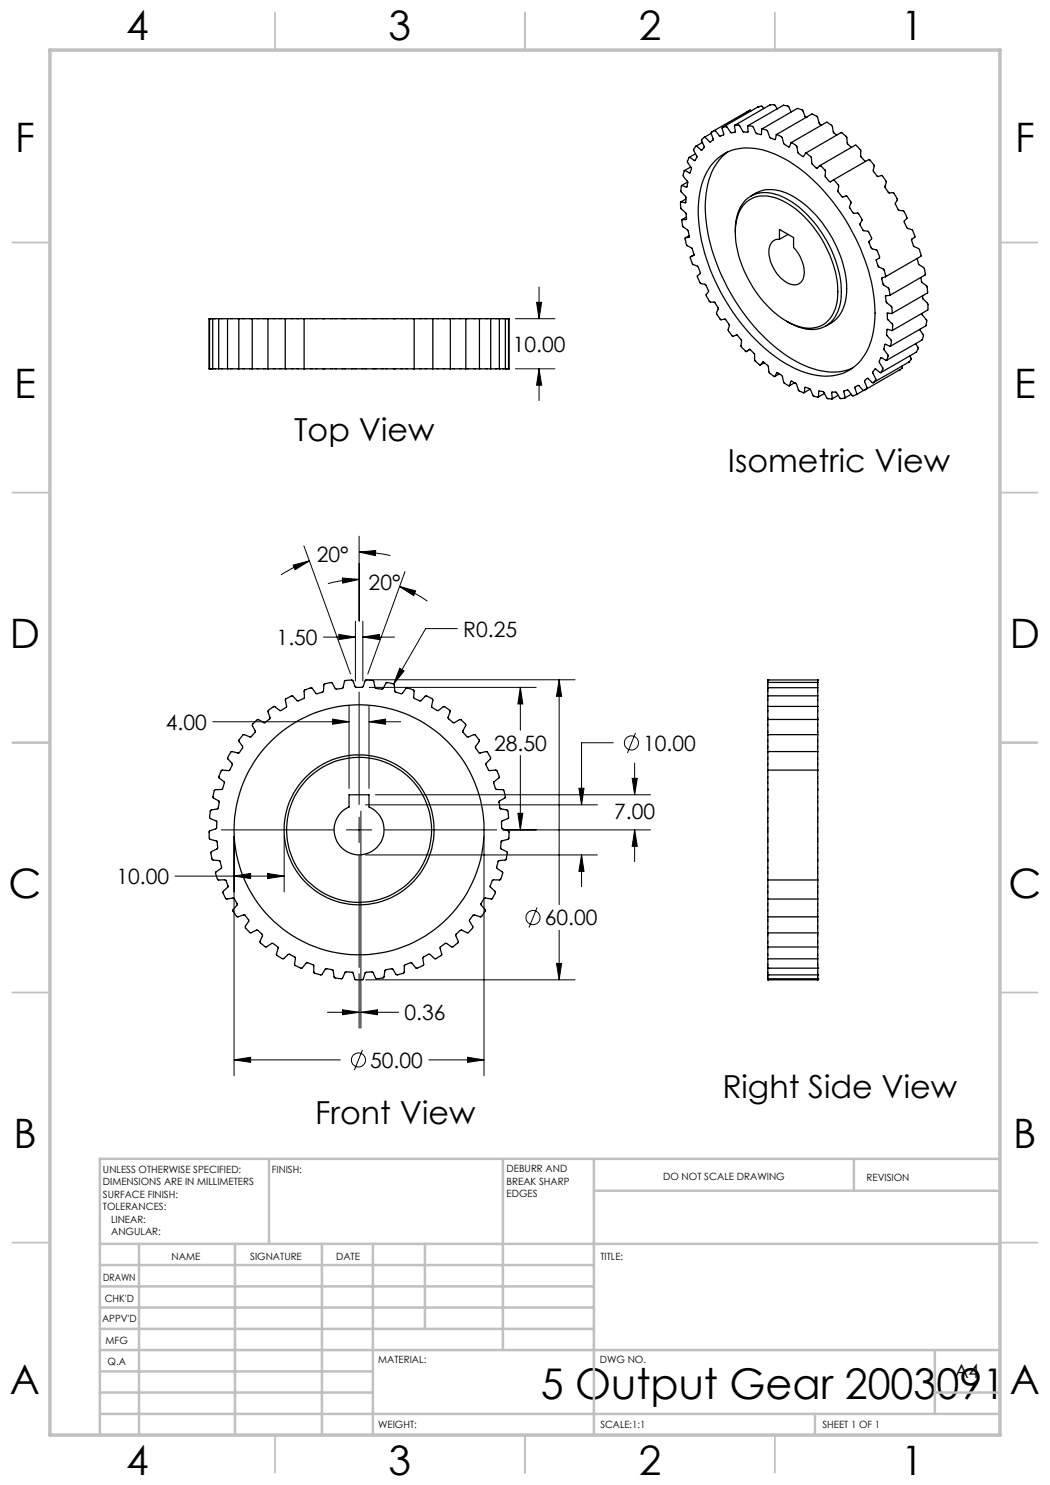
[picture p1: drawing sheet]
<svg xmlns="http://www.w3.org/2000/svg" width="210mm" height="297mm" viewBox="0 0 210 297" stroke-linecap="round" stroke-linejoin="round" font-family="sans-serif">
<g fill="none" stroke="#000" stroke-width=".2">
<path d="M107.8 57.4v6.3M103.1 63.7h7.9M103.1 73.8h7.9M107.3 60.5h1l-.5 3.2zM107.8 73.8v6.3M107.8 73.8l.5 3.2h-1zM58.6 113l3.3-.8-2.9 1.7zM60.8 109.2l9.3 25.6M61.9 112.2a27.7 27.7 0 0 0-5.7 2.8M68.5 115.6l3.3 .3-3.3 .7zM71.8 107.2v17M71.8 110.4l3.3-.3v1z"/>
<path d="M71.8 110.4a27.9 27.9 0 0 1 6.3 .7M71.8 115.9a24.6 24.6 0 0 0-6.2 .8M79.9 117.3l3.2 .9-.4 .9zM79.9 117.3a24.8 24.8 0 0 1 5.6 2.9M81 114.3l-7.4 20.5M64.7 127.4h6.4M67.8 126.9l3.3 .5-3.3 .5zM71.1 124.2v12M71.8 138.4v22.5M72.6 127.4l3.3-.5v1zM72.6 124.2v12M72.6 127.4h6.3"/>
<path d="M73.1 136h41.9M73.8 137.5h33.4M79.9 133.7l.9 .5-2.1 2.6zM91.5 125.7h-6.4l-6.4 11.1M104.1 137.5v8.5M104.1 137.5l.5 3.3h-1zM111.8 136l.5 3.3h-1zM111.8 136v44.9M42.5 144.4h27.3M66.5 143.8l3.3 .6-3.3 .4zM69.8 141.2v16.5M73.8 141.2v16.5"/>
<path d="M73.8 144.4h6.4M73.8 144.4l3.3-.6v1zM75.1 159h55M104.1 151.1v14.9M115.8 157.7h1l-.5 3.3zM122.7 148.6h-6.4v12.4M126.4 155.7h1.1l-.6 3.3zM126.9 152.6v6.4M127.1 146.6l-1.6 4M35 175.2h21.8M44.3 166h22.4M46.8 167.2v48"/>
<path d="M46.8 175.2l3.3-.5v1zM53.5 174.7l3.3 .5-3.3 .5zM56.8 167.2v11.2M69.3 166h5.1M71.8 163.4v5.1M71.8 171.1v22.4M72.2 162.2v43.4M73.1 171h46.4M73.1 161h46.4M76.9 166h22.4M96.8 167.2v48M100.6 166h29.5"/>
<path d="M103.6 162.7h1l-.5 3.3zM116.3 171v6.3M116.3 171l.5 3.3h-1zM126.9 166l.6 3.3h-1.1zM126.9 166v6.3M71.8 194.8v10.8M73.1 196h41.9M107.4 181.5l-1.6 4M111.3 192.7h1l-.5 3.3zM111.8 186.1v9.9M46.8 212h21.3M46.8 212l3.3-.5v1z"/>
<path d="M65.5 202.5h6.3M68.5 202l3.3 .5-3.3 .4zM72.2 202.5h7.5M72.2 202.5l3.3-.5v.9zM72.5 210l-1.6 4M85.8 212h11M93.5 211.5l3.3 .5-3.3 .5z"/>
<circle cx="126.3" cy="148.6" r="1.41"/>
<circle cx="106.6" cy="183.5" r="1.41"/>
<circle cx="71.7" cy="212" r="1.4"/>
</g>
<g fill="none" stroke="#c0c0c0" stroke-width=".35">
<path d="M55 2.5v7.5M105 2.5v7.5M155 2.5v7.5M2.5 48.5h7.5M200 48.5h7.5M2.5 98.5h7.5M200 98.5h7.5M2.5 148.5h7.5M200 148.5h7.5M2.5 198.5h7.5M200 198.5h7.5M2.5 248.5h7.5"/>
<path d="M200 248.5h7.5M55 287v7.5M105 287v7.5M155 287v7.5"/>
</g>
<g fill="none" stroke="#c0c0c0" stroke-width=".5">
<path d="M53.8 231.8v17M100.6 231.8v38.2M118.8 231.8v55.2M118.8 238.2h81.2M170.8 231.8v6.4M200 231.8h-180v55.2M20 248.8h180M20 257.3h98.8M20 253h98.8M27.8 248.8v38.2M47 248.8v38.2M64.4 248.8v38.2"/>
<path d="M74.6 248.8v38.2M85 248.8v17M20 265.8h98.8M20 261.5h98.8M20 278.5h54.6M20 274.3h54.6M20 270h180M187 278.5h13M187 270v12.8M20 282.8h180M163 282.8v4.2"/>
</g>
<path d="M10 10h190v277h-190z" fill="none" stroke="#c0c0c0" stroke-width=".7"/>
<path d="M111.3 192.7h1l-.5 3.3zM111.8 136l.5 3.3h-1zM116.3 171l.5 3.3h-1zM115.8 157.7h1l-.5 3.3zM66.5 143.8l3.3 .6-3.3 .4zM73.8 144.4l3.3-.6v1zM126.9 166l.6 3.3h-1.1zM126.4 155.7h1.1l-.6 3.3zM68.5 202l3.3 .5-3.3 .4zM72.2 202.5l3.3-.5v.9zM71.8 110.4l3.3-.3v1zM58.6 113l3.3-.8-2.9 1.7zM79.9 117.3l3.2 .9-.4 .9zM68.5 115.6l3.3 .3-3.3 .7zM67.8 126.9l3.3 .5-3.3 .5zM72.6 127.4l3.3-.5v1zM103.6 162.7h1l-.5 3.3zM104.1 137.5l.5 3.3h-1zM46.8 212l3.3-.5v1zM93.5 211.5l3.3 .5-3.3 .5zM46.8 175.2l3.3-.5v1zM53.5 174.7l3.3 .5-3.3 .5zM79.9 133.7l-1.2 3.1 2.1-2.6zM107.3 60.5h1l-.5 3.2zM107.8 73.8l.5 3.2h-1z" fill="#000"/>
<g fill="none" stroke="#000" stroke-width=".25">
<path d="M137.2 39.8l-1 .6M137.5 36.4l-1.2 .7M138.1 33.4l-1.2 .7M139.1 30.8l-1.2 .7M140.5 28.5l-1.3 .7M142.2 26.7l.4 1.3-.6 .4-.9-.9a.67 .67 0 0 0-.8 .6l.6 1.4-.6 .6-1-.9-.2 .1-.4 .6 .7 1.5-.4 .7-1.1-.6a1.03 1.03 0 0 0-.4 1l.8 1.2-.3 .8-.1 .1-.9-.5a.86 .86 0 0 0-.4 1l.9 1.4-.2 .9-1-.3-.1 1.2 1 1.2-.1 1.1-1-.1v1.1l1.1 1 .1 1.2-.9 .1-.1 .2 .3 1.3 1.1 .8 .2 1.2-.8 .2-.1 .2 .3 1.2 1.2 .7 .3 1.3-.7 .4M142.2 26.7l.1-.2 .7-.4 .9 1.1 .8-.2-.3-1.5 .8-.2 1 1.2h.8l-.1-1.4 .7-.1 .3 .1 .8 1.3 .8 .1 .1-.2-.1-1.1 .3-.1 .8 .2 .7 1.4 1 .2 .1-1.2 1 .4 .6 1.3 .9 .5 .2-.1 .2-.9 .7 .3 .4 .3 .4 1.3 .9 .6 .2-.1 .3-.7M142.2 26.7l-1.3 .7M143 32.2a9.6 9.6 0 0 1 9.7-2.2 27.3 27.3 0 0 1 13.2 9.5 39.3 39.3 0 0 1 9.1 22.1 15.5 15.5 0 0 1-2.9 10.5 9.4 9.4 0 0 1-10.1 2.7 27.5 27.5 0 0 1-13.3-9.5 37.9 37.9 0 0 1-9-24.1 13.6 13.6 0 0 1 3.3-9zM145.6 30.4a11.8 11.8 0 0 0-4.5 9.1 34.8 34.8 0 0 0 5.6 20.1 33.6 33.6 0 0 0 14.2 13.5 11.8 11.8 0 0 0 9.6 .5M150.2 39.2a7.1 7.1 0 0 1 7.9-.2 23 23 0 0 1 10.7 14.6 12 12 0 0 1-.8 9.3l-1.1 1.2-1.7 1.1M150.2 22.2v-.1a.55 .55 0 0 0-.8 .3l-7.1 4"/>
<path d="M151.6 21.4l.8-.2 .3 .5M151.6 21.4h.1M151.6 21.4l-7.1 4.1M155.4 21.8l-.5-.8h-.9l-7.1 4.1M158.2 28.6l.2-.1a1.51 1.51 0 0 1 1 .9l.2 1.2 .9 .7h.2l.5-.7 1 .8 .2 1.4 .9 .9 .7-.6M158.2 22.4l-.6-1.2-.9-.1-7.1 4M161.2 23.5h.1M161.2 23.5l-.7-1.4-1-.4-7.1 4.1M164 33.1l1.1 1v1.3l.8 .9 .2 .1 .6-.4M164.3 25l-.4-.3-.4-1.2a1.29 1.29 0 0 0-1.1-.7l-7.1 4.1M166.7 36l1 1.1-.1 1.2 .7 1 .3 .1 .7-.2 .8 1.1 .1 .3-.3 .9 .7 1 .1 .2 .9-.1 .6 1 .2 .5-.4 .8 .7 1.2 1 .2 .6 1.3-.5 .7 .4 1.3 .2 .2 1 .3 .5 1.3v.2l-.7 .4 .4 1.2 1 .6a1.76 1.76 0 0 1 .5 1.4v.1M166.7 36l7.2-4.1 .9 1.2-.1 1.2 .8 1 1-.2 .7 1.2-.2 1 .7 1.2 1 .1 .5 .7 .3 .7-.5 .7 .7 1.3 1.1 .3 .6 1.2-.6 .9 .7 1.3 1 .4 .5 1.3-.6 .4-.1 .2 .4 1.2 1.1 .6 .4 1.4-7.1 4.1"/>
<path d="M167.4 27l-.7-.4-.3-1.5-1.1-.7-7.1 4.1M170.3 29.5l-.9-.9-.1-1.3-1.1-.8-7.1 4.1M173.1 32.3l-1-1 .1-1.1a1.78 1.78 0 0 0-1-1.1l-7.2 4M137.3 43.4l-.9 .5M137.8 47.1l-.7 .5M138.1 51.4l-.1 .1 .5 1.3 1.1 .6 .5 1.1-.6 .7 .5 1.3 .2 .2 .9 .2 .6 1.2-.5 .8 .3 .7 .4 .8 1 .1 .8 1.1-.4 .9v.3l.8 1.2 .9-.2 .1 .1 .8 1.1-.3 .9 .1 .3 .8 1.1 .8-.3 .2 .1 .8 .9-.1 1.3 1.1 1M138.8 51l-.7 .4M147.1 46.5a8 8 0 0 1 2.8-7.1 7 7 0 0 1 7.1 .2 22.7 22.7 0 0 1 10.3 12.9 14.9 14.9 0 0 1 .2 9.9 5.8 5.8 0 0 1-7.8 3l-2.4-1.2M148.9 40.8a5.6 5.6 0 0 1 6.3-1.2 20.2 20.2 0 0 1 10.7 11.4 15.9 15.9 0 0 1 1.2 10.7 5.5 5.5 0 0 1-7.4 3.6 18.4 18.4 0 0 1-10-9.4 18.6 18.6 0 0 1-2.4-11.9l.6-1.8zM155.9 45.9l2.8 1.6v2a6.7 6.7 0 0 1 1.9 6.3 2.08 2.08 0 0 1-3.3 .7 7.4 7.4 0 0 1-3.4-7.2 1.82 1.82 0 0 1 2-1.4zM157.6 46.9l-1.7 1M177.1 55.3l-.7 .3 .2 1.2 .1 .2 1.1 .7 .2 1.2v.2l-.9 .1 .1 1.2 1.1 .9 .2 1.2-.1 .2-1-.1 .1 1.2 1 1.2v1.1l-1.1-.2-.1 1 .9 1.1a1.15 1.15 0 0 1-.1 1.2l-.1 .1-.9-.4h-.1l-.2 1 .8 1.1v.2l-.3 .9-1-.6-.2 .1-.3 .8 .7 1.2a.88 .88 0 0 1-.5 .9l-.9-.7-.5 .6 .6 1.5-.5 .6h-.3l-.8-.8-.7 .4 .5 1.5-.6 .5"/>
<path d="M183.4 51.7l.3 1.1 1.2 .9 .2 1.3-7.2 4.1M184.2 55.5l.2 1 1 .8 .1 1.3-7.1 4.1M184.5 59.2l.1 .6 1 1v1.2l-7.2 4.1M41.9 73.8h1.8M41.9 63.7h.6M41.9 73.8h.1M41.9 63.7h.1M41.9 63.7h-.1v10.1h.1M41.9 63.7v10.1M42.5 63.7h1.2M42.5 63.7v10.1M43.7 73.8h4.1"/>
<path d="M43.7 63.7h1.8M43.7 63.7v10.1M45.5 63.7h2.3M45.5 63.7v10.1M47.8 73.8h2.6M47.8 63.7h2.6M47.8 63.7v10.1M50.4 73.8h3.2M50.4 63.7h3.2M50.4 63.7v10.1M53.6 73.8h3.4M53.6 63.7h3.4"/>
<path d="M53.6 63.7v10.1M57 73.8h3.8M57 63.7h3.8M57 63.7v10.1M60.8 73.8h22M60.8 63.7h22M60.8 63.7v10.1M82.8 63.7h3.8M82.8 73.8h.1M82.8 63.7v10.1M82.9 73.8h3.7M86.6 73.8h3.5"/>
<path d="M86.6 63.7h3.5M86.6 63.7v10.1M90.1 73.8h3.1M90.1 63.7h3.1M90.1 63.7v10.1M93.2 73.8h2.7M93.2 63.7h2.7M93.2 63.7v10.1M95.9 73.8h2.2M95.9 63.7h2.2M95.9 63.7v10.1M98.1 73.8h1.8"/>
<path d="M98.1 63.7h1.8M98.1 63.7v10.1M99.9 73.8h.1M99.9 63.7h.1M99.9 73.8h1.2M99.9 63.7h1.2M99.9 63.7v10.1M101.1 73.8h.1M101.1 63.7h.1M101.1 73.8h.6M101.1 63.7h.6M101.1 63.7v10.1"/>
<path d="M101.7 73.8h.1M101.7 63.7h.1M101.7 63.7h.1v10.1h-.1M101.7 63.7v10.1M149.3 70.3l.7-.5 .8 .9 .2 1.4 .9 .9h.2M150 69.9l-.7 .4M152.1 73l.6-.6 .9 .8 .3 1.4 .9 .7 .6-.8 .9 .6 .5 1.5 1 .6 .1-.1 .3-.9h.1l.9 .5 .5 1.3 .2 .2 .9 .4 .2-1.1h.1l1 .4 .6 1.3 1 .2 .1-1.2 .9 .1 .6 1.2a.92 .92 0 0 0 1.1 .3v-1.4h.8l.9 1.3 .8-.1M152.9 72.5l-.8 .5M155.9 74.8l-1 .5M159 76.5l-1.1 .6M162 77.8l-1.2 .8M164.9 78.7l-1.2 .7"/>
<path d="M167.6 79.1l-1.2 .7M170.3 78.8l-1.4 .8M172.7 78.1l-1.4 .8M172.8 78.1l-1.2-1-.6 .4 .3 1.3-.7 .4-.9-1.2-.9 .2 .1 1.4M179.8 74h.1M179.8 74l-7 4.1M180.4 73.2a.52 .52 0 0 1-.5 .8h-.1M181.7 72.5h.1M181.7 72.5l-7.1 4M182 71.2l.2 .7-.5 .6M183.1 68.7l.6 .9-.5 .8-7.1 4.1M183.9 65.9l.7 1a1.11 1.11 0 0 1-.2 1.1l-7.1 4.1"/>
<path d="M183.9 65.9h.1M184.4 62.7v.3l.9 1.1-.1 1-7.1 4.1M153.6 137.5v3.8M153.6 136.5v1M153.6 136v.5M153.6 136h.1M153.6 139.2h9.9M153.6 137.5h9.9M153.6 136.5h9.9M153.6 136h9.9M163.5 139.2v2.1M163.5 137.5v1.7"/>
<path d="M163.5 136.5v1M163.5 136.5h.1M163.5 136v.5M163.5 136h.1M50.5 144.8l1-.9 1.5 .7 1-.9-.4-1.6 1.2-.8 1.2 .8h.2l1.1-.7-.2-1.6 1.2-.6h.3l.8 1h.3l1.2-.6-.1-1.5 .3-.2 1.1-.4 1.1 1.2 1.3-.3 .2-1.5 .1-.1a1.91 1.91 0 0 1 1.5-.2l.7 1.2h.2l1.2-.1 .5-1.6h1.5l.7 1.4 1.3-.1 .5-1.2 .2-.2 1.4 .1 .5 1.5 1.4 .2 .7-1.2 .2-.1 1.4 .3 .2 1.5 1.2 .4 .3-.1 .9-1.1 1.4 .6v1.5l1.2 .6h.1l1.1-1 1.3 .6 .1 .2-.3 1.4 1.2 .7h.2l1.1-.8 1.2 .8 .1 .2-.5 1.3 1 1 1.3-.7a1.81 1.81 0 0 1 1.2 1l.1 .2-.7 1.2 .1 .2 .9 .9 1.3-.5 .2 .1a1.84 1.84 0 0 1 .8 1.3l-.7 1v.3l.8 1 1.3-.3 .3 .1 .6 1.3-.9 1v.2l.6 1.2 1.3-.1a2.01 2.01 0 0 1 .7 1.5l-1.1 .9v.2l.4 1.2 1.5 .1a1.79 1.79 0 0 1 .5 1.5l-1.3 1 .2 1.3 1.5 .4 .2 1.2-.1 .4-1.3 .6 .1 1.4 1.3 .5 .1 .1-.1 1.4-1.4 .5-.2 1.4 .1 .2 1.2 .6-.2 1.4-.2 .2-1.4 .2-.3 1.2 .1 .3 1.1 .7a1.82 1.82 0 0 1-.4 1.5l-1.6 .2-.5 1.2 1 1 .1 .3-.7 1.2-1.5-.2-.7 1.1v.3l.9 1.1-.8 1.2-.2 .1-1.4-.4-.8 1v.2l.7 1.1a1.93 1.93 0 0 1-1 1.2l-1.5-.5-1 1 .6 1.3-.1 .2-1 .9-1.4-.8-1.1 .8-.1 .2 .3 1.4-1.2 .8h-.1l-1.1-1h-.2l-1 .6-.1 .2 .1 1.3-.1 .2-1.3 .5-1-1-.2-.1-1.2 .5-.1 1.6-1.3 .4-.3-.1-.7-1.2-1.3 .3-.2 .1-.2 1.3a1.91 1.91 0 0 1-1.5 .4l-.8-1.4-1.4 .1-.6 1.5-1.5-.1-.5-1.5h-1.4l-.6 1.2a1.86 1.86 0 0 1-1.5 0l-.2-.2-.2-1.3-.1-.1-1.3-.3-.8 1.2-.3 .1-1.3-.5-.1-1.5-1.3-.5-.9 1.1a1.85 1.85 0 0 1-1.5-.5l.1-1.4-.1-.3-1.3-.6-1 .9a1.88 1.88 0 0 1-1.3-.7l-.1-.2 .3-1.3-1-.8h-.2l-1.2 .7h-.1a1.79 1.79 0 0 1-1.1-1.1l.5-1.4-1-.9-1.3 .6-.2-.1-.9-.9v-.3l.7-1.2-.8-1-.3-.1-1.3 .4-.8-1.2v-.2l.8-1v-.2l-.6-1.2-1.5 .2-.3-.4-.4-1 1-1-.4-1.3-.2-.1h-1.4l-.5-1.4v-.2l1.2-.8-.3-1.3-.1-.2-1.3-.1a1.92 1.92 0 0 1-.4-1.5l.1-.2 1.2-.7-.1-1.3-1.3-.4-.3-.4 .1-1.3 1.3-.4 .1-.2v-1.4l-1.4-.6 .2-1.4 .2-.2 1.2-.2 .4-1.4-.2-.2-1.1-.6-.1-.3 .4-1.2 .1-.2h1.4l.5-1.3v-.2l-1.2-1 .6-1.3h1.5l.7-1.1-.1-.3-.9-.9 .6-1.4 .3-.1 1.3 .3 .8-1.1v-.2l-.7-1v-.3a2 2 0 0 1 1.1-1.1l1.2 .5 .9-1 .1-.2-.7-1.1zM69.8 159h4v2.4a5 5 0 0 1 2 7.7 5 5 0 0 1-7.9 0 5 5 0 0 1 1.9-7.7zM153.6 154v22M153.6 150.3v3.7M153.6 146.9v3.4M153.6 143.9v3M153.6 141.3v2.6M153.6 154h9.9"/>
<path d="M153.6 150.3h9.9M153.6 146.9h9.9M153.6 143.9h9.9M153.6 141.3h9.9M163.5 154v22M163.5 150.3v3.7M163.5 146.9v3.4M163.5 143.9v3M163.5 141.3v2.6M153.6 176v3.8M153.6 179.8v3.6M153.6 176h9.9"/>
<path d="M153.6 179.8h9.9M163.5 176v3.8M163.5 179.8v3.6M153.6 183.4v3.2M153.6 186.6v2.8M153.6 189.4v2.3M153.6 191.7v.1M153.6 191.8v1.8M153.6 193.6h.1M153.6 193.6v1.4M153.6 195h.1M153.6 195v.8"/>
<path d="M153.6 195.8h.1M153.6 195.8v.2M153.6 196h.1M153.6 183.4h9.9M153.6 186.6h9.9M153.6 189.4h9.9M153.6 191.8h9.9M153.6 193.6h9.9M153.6 195h9.9M153.6 195.8h9.9M153.6 196h9.9M163.5 183.4v3.2"/>
<path d="M163.5 186.6v2.8M163.5 189.4v2.3M163.5 191.7v1.9M163.5 193.6h.1M163.5 193.6v1.4M163.5 195h.1M163.5 195v.8M163.5 195.8h.1M163.5 195.8v.2M163.5 196h.1"/>
<circle cx="71.8" cy="166" r="25"/>
<circle cx="71.8" cy="166" r="14.5"/>
<circle cx="71.8" cy="166" r="15"/>
</g>
<text font-size="8.5" x="108.2" y="279.7">5 Output Gear 2003091</text>
<g font-size="8.1">
<text x="25.2" y="8">4</text>
<text x="77.7" y="8">3</text>
<text x="127.7" y="8">2</text>
<text x="180.2" y="8">1</text>
<text x="3" y="30.4">F</text>
<text x="203" y="30.4">F</text>
<text x="2.8" y="79.6">E</text>
<text x="202.8" y="79.6">E</text>
<text x="2" y="129.6">D</text>
<text x="202" y="129.6">D</text>
<text x="1.7" y="179.6">C</text>
<text x="201.7" y="179.6">C</text>
<text x="2.7" y="229.6">B</text>
<text x="202.7" y="229.6">B</text>
<text x="2" y="278.9">A</text>
<text x="202" y="278.9">A</text>
<text x="25.2" y="295">4</text>
<text x="77.7" y="295">3</text>
<text x="127.7" y="295">2</text>
<text x="180.2" y="295">1</text>
</g>
<g font-size="6.3">
<text x="58.8" y="88.2">Top View</text>
<text x="145.6" y="94.3">Isometric View</text>
<text x="144.5" y="219.6">Right Side View</text>
<text x="63" y="224.8">Front View</text>
</g>
<g font-size="4.2">
<text x="102.6" y="70.3">10.00</text>
<text x="63.3" y="112.5">20°</text>
<text x="73.7" y="118">20°</text>
<text x="55.3" y="129">1.50</text>
<text x="92.7" y="127.3">R0.25</text>
<text x="33.2" y="145.9">4.00</text>
<text x="98.8" y="150.2">28.50</text>
<text x="128.6" y="150.1">10.00</text>
<text x="122.8" y="163.8">7.00</text>
<text x="23.3" y="176.8">10.00</text>
<text x="108.9" y="185">60.00</text>
<text x="80.9" y="204">0.36</text>
<text x="74" y="213.5">50.00</text>
</g>
<text font-size="3.9" x="190.9" y="275.5">A4</text>
<g font-size="2">
<text x="20.6" y="234.6">UNLESS OTHERWISE SPECIFIED:</text>
<text x="20.6" y="237.1">DIMENSIONS ARE IN MILLIMETERS</text>
<text x="20.6" y="239.6">SURFACE FINISH:</text>
<text x="54.4" y="234.6">FINISH:</text>
<text x="101.3" y="234.5">DEBURR AND</text>
<text x="101.3" y="237">BREAK SHARP</text>
<text x="101.3" y="239.5">EDGES</text>
<text x="132.6" y="236">DO NOT SCALE DRAWING</text>
<text x="173.3" y="236.2">REVISION</text>
<text x="20.6" y="242.1">TOLERANCES:</text>
<text x="22.2" y="244.6">LINEAR:</text>
<text x="22.2" y="247.1">ANGULAR:</text>
<text x="34.3" y="252">NAME</text>
<text x="50" y="251.9">SIGNATURE</text>
<text x="67.2" y="251.9">DATE</text>
<text x="120.1" y="251.9">TITLE:</text>
<text x="20.6" y="256.1">DRAWN</text>
<text x="20.9" y="260.3">CHK'D</text>
<text x="20.4" y="264.4">APPV'D</text>
<text x="21.1" y="268.8">MFG</text>
<text x="21.5" y="273">Q.A</text>
<text x="75.6" y="272.5">MATERIAL:</text>
<text x="120" y="272.5">DWG NO.</text>
<text x="75.6" y="285.5">WEIGHT:</text>
<text x="120.1" y="285.6">SCALE:1:1</text>
<text x="164.5" y="285.6">SHEET 1 OF 1</text>
</g>
</svg>
